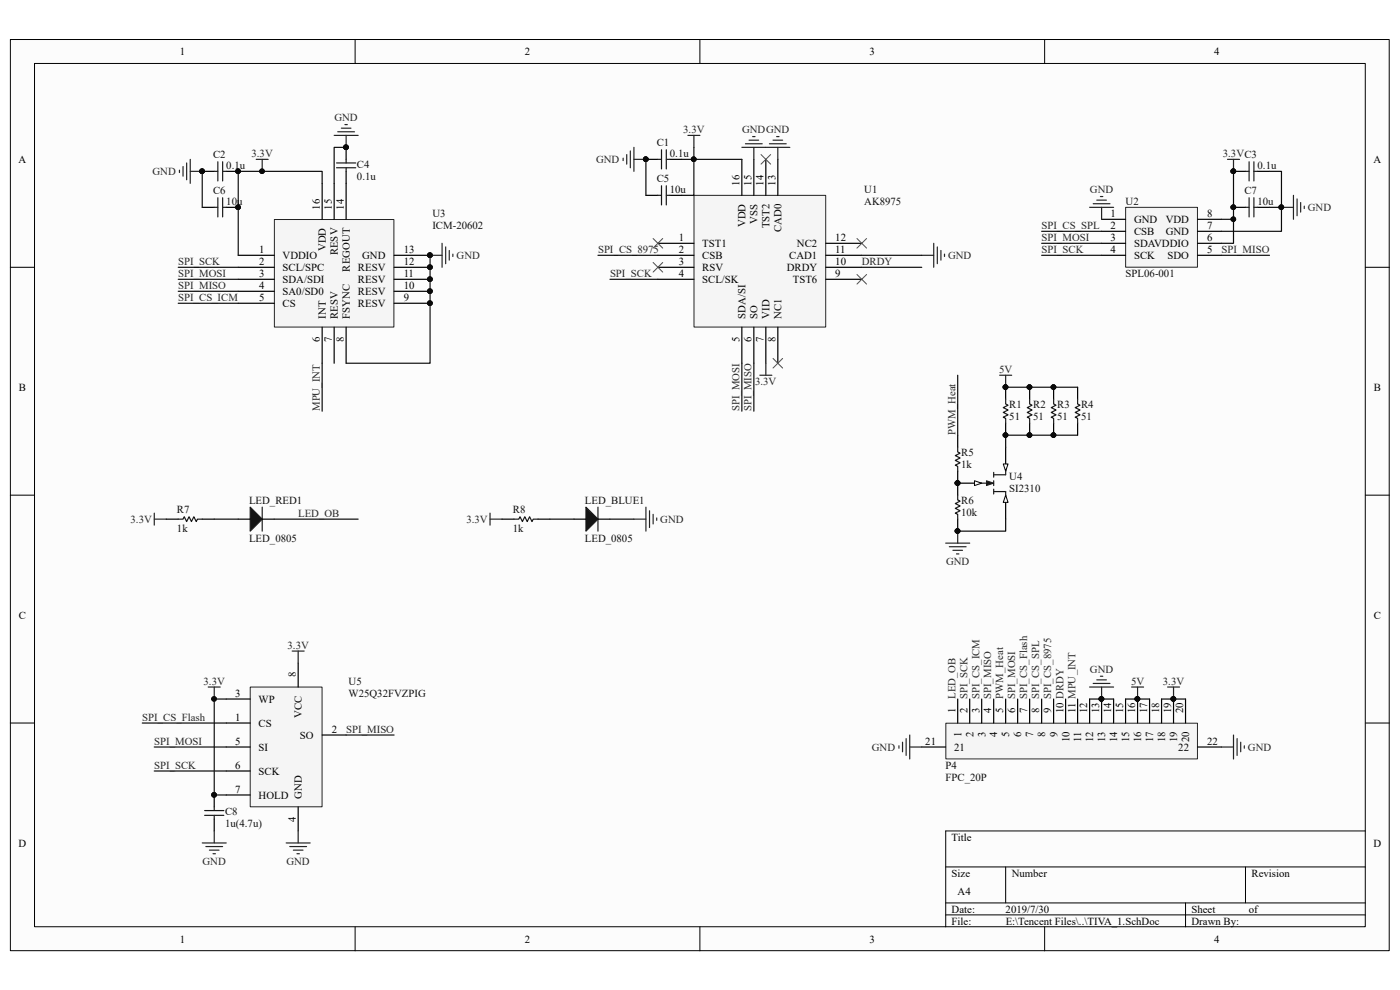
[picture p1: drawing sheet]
<svg xmlns="http://www.w3.org/2000/svg" width="297mm" height="210mm" viewBox="0 0 297 210" stroke-linecap="round" stroke-linejoin="round" font-family="sans-serif">
<path d="M2.2 8.4h292.5v193.3h-292.5z" fill="#fcfcfc"/>
<path d="M2.2 8.4h292.5v193.3h-292.5z" fill="none" stroke="#000" stroke-width=".21"/>
<path d="M7.4 13.5h282.2v183.1h-282.2z" fill="#fcfcfc"/>
<g fill="none" stroke="#000" stroke-width=".21">
<path d="M7.3 13.5h282.3v183.1h-282.3zM75.3 8.4v5.1M148.5 8.4v5.1M221.6 8.4v5.1M2.2 56.7h5.1M289.7 56.7h5.1M2.2 105h5.1M289.7 105h5.1M2.2 153.4h5.1M289.7 153.4h5.1M289.7 176.3h-89.1v20.3M75.3 196.6v5.1"/>
<path d="M148.5 196.6v5.1M200.6 183.9h89.1M200.6 191.5h89.1M200.6 194.1h89.1M213.4 183.9v7.6M221.6 196.6v5.1M251.5 191.5v5.1M264.2 183.9v7.6"/>
</g>
<path d="M58.3 46.6h25.3v22.8h-25.3z" fill="#f5f5f5"/>
<path d="M58.2 46.6h25.4v22.8h-25.4z" fill="none" stroke="#262626" stroke-width=".21"/>
<g fill="none" stroke="#000" stroke-width=".25">
<path d="M42.9 36.4h2.6M48 36.4h2.5M68.3 38.9v7.6M70.9 38.9v7.6M73.4 31.3v2.5M73.4 36.4v10.1M42.9 44h2.6M48 44h2.5M50.5 54.2h7.7M50.5 56.7h7.7M50.5 59.2h7.7M83.6 54.2h7.6"/>
<path d="M83.6 56.7h7.6M83.6 59.2h7.6M50.5 61.8h7.7M50.5 64.3h7.7M68.3 69.4v7.7M70.9 69.4v7.7M73.4 69.4v7.7M83.6 61.8h7.6M83.6 64.3h7.6"/>
</g>
<g fill="#0e0e0e" stroke="#0e0e0e" stroke-width=".21">
<circle cx="91.2" cy="64.3" r=".49"/>
<circle cx="91.2" cy="61.8" r=".49"/>
<circle cx="91.2" cy="59.2" r=".49"/>
<circle cx="91.2" cy="56.7" r=".49"/>
<circle cx="91.2" cy="54.1" r=".49"/>
<circle cx="73.4" cy="31.2" r=".49"/>
<circle cx="42.9" cy="36.3" r=".49"/>
<circle cx="55.6" cy="36.3" r=".49"/>
<circle cx="50.5" cy="36.3" r=".49"/>
<circle cx="50.5" cy="44" r=".49"/>
</g>
<path d="M45.5 36.4h.7M46.2 34.3v4.1M47.2 34.3v4.1M47.2 36.4h.8M71.4 34.6h4.1M71.4 35.6h4.1M73.4 33.8v.8M73.4 35.6v.8M45.5 44h.7M46.2 41.9v4.1M47.2 41.9v4.1M47.2 44h.8" fill="none" stroke="#1c1c1c" stroke-width=".25"/>
<g fill="none" stroke="#262626" stroke-width=".25">
<path d="M38.1 36.1v.5M38.8 35.3v2.1M39.6 34.6v3.5M40.4 33.8v5.1M40.4 36.4h2.5M54.4 33.8h2.5M55.6 33.8v2.6M70.9 28.7h5.1M71.7 28h3.5M72.4 27.2h2.1M73.2 26.4h.5M73.4 28.7v2.6"/>
<path d="M91.2 54.2h2.6M93.8 51.6v5.1M94.5 52.4v3.5M95.3 53.1v2.1M96.1 53.9v.5"/>
</g>
<path d="M147.3 41.5h27.9v27.9h-27.9z" fill="#f5f5f5"/>
<path d="M147.2 41.4h28v28h-28z" fill="none" stroke="#262626" stroke-width=".21"/>
<g fill="none" stroke="#000" stroke-width=".25">
<path d="M137 33.8h2.6M142.1 33.8h2.6M157.4 33.8v7.6M159.9 33.8v7.6M162.5 33.8v7.6M165 33.8v7.6M137 41.4h2.6M139.6 51.6h7.6M139.6 54.2h7.6M139.6 56.7h7.6M139.6 59.2h7.6M142.1 41.4h2.6"/>
<path d="M175.2 51.6h7.6M175.2 54.2h7.6M175.2 56.7h7.6M175.2 59.2h7.6M157.4 69.4v7.7M159.9 69.4v7.7M162.5 69.4v7.7M165 69.4v7.7"/>
</g>
<path d="M161.5 32.8l2 2M163.5 32.8l-2 2M138.6 50.6l2 2M138.6 55.7l2 2M140.6 50.6l-2 2M140.6 55.7l-2 2M181.8 58.2l2 2.1M181.8 50.6l2 2M183.8 58.2l-2 2.1M183.8 50.6l-2 2M164 76l2 2.1M166 76l-2 2.1" fill="none" stroke="#4c4c4c" stroke-width=".21"/>
<g fill="none" stroke="#262626" stroke-width=".25">
<path d="M132.2 33.6v.5M133 32.8v2M133.7 32v3.6M134.5 31.3v5.1M134.5 33.8h2.5M145.9 28.7h2.6M147.2 28.7v2.6M157.4 31.3h10.2M158.1 30.5h3.6M158.9 29.7h2M159.7 29h.5M159.9 31.3v2.5"/>
<path d="M163.2 30.5h3.6M164 29.7h2M164.8 29h.5M165 31.3v2.5M195.5 54.2h2.6M198.1 51.6v5.1M198.9 52.4v3.5M199.6 53.1v2.1M200.4 53.9v.5M161.2 79.6h2.5M162.5 77.1v2.5"/>
</g>
<circle cx="137" cy="33.8" r=".49" fill="#0e0e0e" stroke="#0e0e0e" stroke-width=".21"/>
<path d="M139.6 33.8h.7M140.3 31.8v4M140.3 39.4v4.1M141.4 31.8v4M141.4 39.4v4.1M141.4 33.8h.7M139.6 41.4h.7M141.4 41.4h.7" fill="none" stroke="#1c1c1c" stroke-width=".25"/>
<path d="M238.8 44h15.2v12.7h-15.2z" fill="#f5f5f5"/>
<path d="M238.8 44h15.2v12.7h-15.2z" fill="none" stroke="#262626" stroke-width=".21"/>
<g fill="none" stroke="#000" stroke-width=".25">
<path d="M261.7 36.4h2.5M266.8 36.4h2.5M233.7 46.5h5.1M233.7 49.1h5.1M233.7 51.6h5.1M233.7 54.2h5.1M254.1 46.5h5M254.1 49.1h5M254.1 51.6h5M254.1 54.2h5M261.7 44h2.5M266.8 44h2.5"/>
<path d="M35.3 110.1h2.5M42.9 110.1h2.6"/>
</g>
<g fill="none" stroke="#262626" stroke-width=".25">
<path d="M260.4 33.8h2.6M261.7 33.8v2.6M231.2 44h5M231.9 43.2h3.6M232.7 42.5h2M233.4 41.7h.6M233.7 44v2.5M271.9 44h2.5M274.4 41.4v5.1M275.2 42.2v3.6M275.9 43v2M276.7 43.7v.5"/>
<path d="M32.7 108.9v2.5M32.7 110.1h2.6"/>
</g>
<g fill="#0e0e0e" stroke="#0e0e0e" stroke-width=".21">
<circle cx="261.7" cy="36.3" r=".49"/>
<circle cx="261.7" cy="44" r=".49"/>
<circle cx="271.8" cy="44" r=".49"/>
</g>
<path d="M264.2 36.4h.8M265 34.3v4.1M266 34.3v4.1M266 36.4h.8M264.2 44h.8M265 41.9v4.1M266 41.9v4.1M266 44h.8M37.8 110.1h1l.3-.5 .5 1 .5-1 .5 1 .5-1 .5 1 .3-.5h1" fill="none" stroke="#1c1c1c" stroke-width=".25"/>
<path d="M53.1 107.6l2.5 2.5-2.5 2.6z" fill="#1c1c1c"/>
<path d="M53.1 107.6l2.5 2.5-2.5 2.6zM55.6 107.6v5.1M109 110.1h1.1l.2-.5 .5 1 .5-1 .5 1 .6-1 .5 1 .2-.5h1" fill="none" stroke="#1c1c1c" stroke-width=".25"/>
<path d="M50.5 110.1h2.6M55.6 110.1h2.6M106.5 110.1h2.5M114.1 110.1h2.6" fill="none" stroke="#000" stroke-width=".25"/>
<path d="M104 108.9v2.5M104 110.1h2.5" fill="none" stroke="#262626" stroke-width=".25"/>
<path d="M124.3 107.6l2.6 2.5-2.6 2.6z" fill="#1c1c1c"/>
<path d="M124.3 107.6l2.6 2.5-2.6 2.6zM126.9 107.6v5.1" fill="none" stroke="#1c1c1c" stroke-width=".25"/>
<path d="M213.4 94.9v5.1M121.8 110.1h2.5M126.9 110.1h2.5" fill="none" stroke="#000" stroke-width=".25"/>
<path d="M134.5 110.1h2.5M137 107.6v5.1M137.8 108.3v3.6M138.6 109.1v2M139.3 109.9v.5" fill="none" stroke="#262626" stroke-width=".25"/>
<path d="M212.8 98.4h1.1l-.5 1.6z" fill="#fcfcfc"/>
<path d="M212.8 98.4h1.1l-.5 1.6z" fill="none" stroke="#000" stroke-width=".21"/>
<path d="M203.2 102.5h5.1" fill="none" stroke="#000" stroke-width=".25"/>
<path d="M206.7 102l1.6 .5-1.6 .5z" fill="#fcfcfc"/>
<path d="M206.7 102l1.6 .5-1.6 .5z" fill="none" stroke="#000" stroke-width=".21"/>
<circle cx="203.1" cy="102.5" r=".49" fill="#0e0e0e" stroke="#0e0e0e" stroke-width=".21"/>
<path d="M213.4 105v5.1" fill="none" stroke="#000" stroke-width=".25"/>
<path d="M213.4 105l.5 1.6h-1.1z" fill="#fcfcfc"/>
<path d="M213.4 105l.5 1.6h-1.1z" fill="none" stroke="#000" stroke-width=".21"/>
<path d="M208.3 102.5h1M210.8 100.7h2.6M210.8 104.3h2.6M210.8 100.2v1M210.8 102v1M210.8 103.8v1" fill="none" stroke="#1c1c1c" stroke-width=".25"/>
<path d="M209.3 102l1.5 .5-1.5 .5z" fill="#1c1c1c"/>
<path d="M209.3 102l1.5 .5-1.5 .5z" fill="none" stroke="#1c1c1c" stroke-width=".21"/>
<path d="M203.2 94.9v1l.5 .2-1 .5 1 .6-1 .5 1 .5-1 .5 .5 .2v1.1M213.4 100v.7M203.2 105v1.1l.5 .2-1 .5 1 .5-1 .5 1 .5-1 .6 .5 .2v1M213.4 104.3v.7" fill="none" stroke="#1c1c1c" stroke-width=".25"/>
<g fill="#0e0e0e" stroke="#0e0e0e" stroke-width=".21">
<circle cx="203.1" cy="102.5" r=".49"/>
<circle cx="203.1" cy="112.6" r=".49"/>
<circle cx="213.3" cy="82.1" r=".49"/>
</g>
<path d="M203.2 92.3v2.6M203.2 100v5M203.2 110.1v2.6" fill="none" stroke="#000" stroke-width=".25"/>
<path d="M212.1 79.6h2.5M213.4 79.6v2.5M200.6 115.2h5.1M201.4 116h3.6M202.2 116.7h2M202.9 117.5h.5M203.2 112.7v2.5" fill="none" stroke="#262626" stroke-width=".25"/>
<path d="M53.1 145.8h15.2v25.4h-15.2z" fill="#f5f5f5"/>
<path d="M53.1 145.8h15.2v25.4h-15.2z" fill="none" stroke="#262626" stroke-width=".21"/>
<path d="M48 153.4h5.1M48 148.3h5.1M48 158.5h5.1M63.3 140.7v5M68.3 155.9h5.1M45.5 168.6v2.6M45.5 173.7v2.6M48 163.6h5.1M48 168.6h5.1M63.3 171.2v5.1" fill="none" stroke="#000" stroke-width=".25"/>
<g fill="none" stroke="#262626" stroke-width=".25">
<path d="M62 138.1h2.5M63.3 138.1v2.6M44.2 145.7h2.5M45.5 145.7v2.6M42.9 178.8h5.1M43.7 179.6h3.5M45.5 176.3v2.5M60.7 178.8h5.1M61.5 179.6h3.5M63.3 176.3v2.5M44.4 180.3h2.1M45.2 181.1h.5"/>
<path d="M62.2 180.3h2.1M63 181.1h.5"/>
</g>
<g fill="#0e0e0e" stroke="#0e0e0e" stroke-width=".21">
<circle cx="45.4" cy="148.3" r=".49"/>
<circle cx="45.4" cy="168.6" r=".49"/>
</g>
<path d="M43.4 173h4.1M43.4 172h4.1M45.5 171.2v.8M45.5 173v.7" fill="none" stroke="#1c1c1c" stroke-width=".25"/>
<path d="M200.7 153.5h53.3v7.5h-53.3z" fill="#f5f5f5"/>
<path d="M200.7 153.4h53.3v7.6h-53.3z" fill="none" stroke="#262626" stroke-width=".21"/>
<g fill="none" stroke="#000" stroke-width=".25">
<path d="M213.4 82.1v2.6M213.4 89.8v2.5M218.4 82.1v2.6M218.4 89.8v2.5M223.5 82.1v2.6M223.5 89.8v2.5M228.6 82.1v2.6M228.6 89.8v2.5M195.5 158.5h5.1M203.2 148.3v5.1M205.7 148.3v5.1M208.3 148.3v5.1"/>
<path d="M210.8 148.3v5.1M213.4 148.3v5.1M215.9 148.3v5.1M218.4 148.3v5.1M221 148.3v5.1M223.5 148.3v5.1M226.1 148.3v5.1M228.6 148.3v5.1M231.2 148.3v5.1M233.7 148.3v5.1M236.2 148.3v5.1M238.8 148.3v5.1"/>
<path d="M241.3 148.3v5.1M243.9 148.3v5.1M246.4 148.3v5.1M249 148.3v5.1M251.5 148.3v5.1M254.1 158.5h5"/>
</g>
<g fill="#0e0e0e" stroke="#0e0e0e" stroke-width=".21">
<circle cx="233.7" cy="148.3" r=".49"/>
<circle cx="241.3" cy="148.3" r=".49"/>
<circle cx="248.9" cy="148.3" r=".49"/>
<circle cx="213.3" cy="82.1" r=".49"/>
<circle cx="213.3" cy="92.3" r=".49"/>
<circle cx="218.4" cy="82.1" r=".49"/>
<circle cx="218.4" cy="92.3" r=".49"/>
<circle cx="223.5" cy="82.1" r=".49"/>
<circle cx="223.5" cy="92.3" r=".49"/>
<circle cx="73.4" cy="31.2" r=".49"/>
<circle cx="42.9" cy="36.3" r=".49"/>
<circle cx="91.2" cy="54.1" r=".49"/>
<circle cx="91.2" cy="56.7" r=".49"/>
<circle cx="91.2" cy="59.2" r=".49"/>
<circle cx="91.2" cy="61.8" r=".49"/>
<circle cx="91.2" cy="64.3" r=".49"/>
<circle cx="147.2" cy="33.8" r=".49"/>
<circle cx="137" cy="33.8" r=".49"/>
<circle cx="261.7" cy="46.5" r=".49"/>
<circle cx="261.7" cy="36.3" r=".49"/>
<circle cx="261.7" cy="44" r=".49"/>
<circle cx="271.8" cy="44" r=".49"/>
<circle cx="55.6" cy="36.3" r=".49"/>
<circle cx="50.5" cy="36.3" r=".49"/>
<circle cx="50.5" cy="44" r=".49"/>
<circle cx="203.1" cy="112.6" r=".49"/>
<circle cx="45.4" cy="148.3" r=".49"/>
<circle cx="45.4" cy="168.6" r=".49"/>
</g>
<g fill="none" stroke="#262626" stroke-width=".25">
<path d="M190.7 158.2v.5M191.5 157.5v2M192.2 156.7v3.6M193 155.9v5.1M193 158.5h2.5M231.2 145.7h5M231.9 145h3.6M232.7 144.2h2M233.4 143.5h.6M233.7 145.7v2.6M240.1 145.7h2.5M241.3 145.7v2.6"/>
<path d="M247.7 145.7h2.5M249 145.7v2.6M259.1 158.5h2.6M261.7 155.9v5.1M262.5 156.7v3.6M263.2 157.5v2M264 158.2v.5"/>
</g>
<path d="M213.4 84.7v1l.5 .3-1.1 .5 1.1 .5-1.1 .5 1.1 .5-1.1 .5 .6 .3v1M218.4 84.7v1l.5 .3-1 .5 1 .5-1 .5 1 .5-1 .5 .5 .3v1M223.5 84.7v1l.5 .3-1 .5 1 .5-1 .5 1 .5-1 .5 .5 .3v1M228.6 84.7v1l.5 .3-1 .5 1 .5-1 .5 1 .5-1 .5 .5 .3v1" fill="none" stroke="#1c1c1c" stroke-width=".25"/>
<g fill="none" stroke="#0e0e0e" stroke-width=".25">
<path d="M42.9 36.4v7.6M68.3 38.9v-2.5h-17.8v17.8M73.4 31.3h-2.5v7.6M137 33.8v7.6M144.7 33.8h2.5v7.6h-2.5M147.2 31.3v2.5h10.2M261.7 36.4v10.1M269.3 36.4h2.6v12.7h-12.8M37.8 56.7h12.7M37.8 59.2h12.7M91.2 54.2v22.9h-17.8M126.9 54.2h12.7"/>
<path d="M129.4 59.2h10.2M182.8 56.7h12.7M182.8 54.2h12.7M221 54.2h12.7M221 49.1h12.7M221 51.6h12.7M259.1 46.5h2.6v5.1h-2.6M259.1 54.2h10.2M269.3 44h2.6M37.8 61.8h12.7M37.8 64.3h12.7M68.3 77.1v10.1"/>
<path d="M157.4 77.1v10.1M159.9 77.1v10.1M203.2 79.6v12.7M213.4 82.1h15.2M228.6 92.3h-15.2v2.6M45.5 110.1h5M58.2 110.1h17.8M116.7 110.1h5.1M129.4 110.1h5.1M213.4 110.1v2.6h-10.2M30.2 153.4h17.8M32.7 158.5h15.3"/>
<path d="M48 148.3h-2.5v20.3h2.5M73.4 155.9h10.2M231.2 148.3h5M238.8 148.3h5.1M246.4 148.3h5.1M32.7 163.6h15.3"/>
</g>
<g font-size="2.3">
<text x="38.2" y="11.7">1</text>
<text x="111.3" y="11.7">2</text>
<text x="184.5" y="11.7">3</text>
<text x="257.6" y="11.7">4</text>
<text x="3.9" y="34.6">A</text>
<text x="291.4" y="34.6">A</text>
<text x="156.9" y="39.4" transform="rotate(-90 156.9 39.4)">16</text>
<text x="159.4" y="39.4" transform="rotate(-90 159.4 39.4)">15</text>
<text x="162" y="39.4" transform="rotate(-90 162 39.4)">14</text>
<text x="164.5" y="39.4" transform="rotate(-90 164.5 39.4)">13</text>
<text x="67.9" y="44.5" transform="rotate(-90 67.9 44.5)">16</text>
<text x="70.4" y="44.5" transform="rotate(-90 70.4 44.5)">15</text>
<text x="72.9" y="44.5" transform="rotate(-90 72.9 44.5)">14</text>
<text x="160.7" y="47.5" transform="rotate(-90 160.7 47.5)">VSS</text>
<text x="235.6" y="46">1</text>
<text x="240.6" y="47.3">GND</text>
<text x="247.3" y="47.3">VDD</text>
<text x="256.1" y="46">8</text>
<text x="55" y="53.7">1</text>
<text x="69.1" y="53.3" transform="rotate(-90 69.1 53.3)">VDD</text>
<text x="85.6" y="53.7">13</text>
<text x="144" y="51.1">1</text>
<text x="144" y="53.7">2</text>
<text x="149" y="52.4">TST1</text>
<text x="158.2" y="48.2" transform="rotate(-90 158.2 48.2)">VDD</text>
<text x="163.2" y="48.5" transform="rotate(-90 163.2 48.5)">TST2</text>
<text x="165.8" y="49.2" transform="rotate(-90 165.8 49.2)">CAD0</text>
<text x="169.1" y="52.4">NC2</text>
<text x="177.2" y="53.7">11</text>
<text x="177.2" y="51.1">12</text>
<text x="235.6" y="48.6">2</text>
<text x="235.6" y="51.1">3</text>
<text x="235.6" y="53.7">4</text>
<text x="240.6" y="49.8">CSB</text>
<text x="240.6" y="52.4">SDAVDDIO</text>
<text x="247.3" y="49.8">GND</text>
<text x="256.1" y="53.7">5</text>
<text x="256.1" y="51.1">6</text>
<text x="256.1" y="48.6">7</text>
<text x="55" y="56.2">2</text>
<text x="55" y="58.8">3</text>
<text x="59.9" y="54.9">VDDIO</text>
<text x="59.9" y="57.5">SCL/SPC</text>
<text x="71.7" y="54.2" transform="rotate(-90 71.7 54.2)">RESV</text>
<text x="74.2" y="57.6" transform="rotate(-90 74.2 57.6)">REGOUT</text>
<text x="75.9" y="57.5">RESV</text>
<text x="76.8" y="54.9">GND</text>
<text x="85.6" y="58.8">11</text>
<text x="85.6" y="56.2">12</text>
<text x="144" y="56.2">3</text>
<text x="144" y="58.8">4</text>
<text x="149" y="54.9">CSB</text>
<text x="149" y="57.5">RSV</text>
<text x="166.9" y="57.5">DRDY</text>
<text x="167.4" y="54.9">CAD1</text>
<text x="177.2" y="58.8">9</text>
<text x="177.2" y="56.2">10</text>
<text x="240.6" y="54.9">SCK</text>
<text x="247.7" y="54.9">SDO</text>
<text x="55" y="61.3">4</text>
<text x="55" y="63.8">5</text>
<text x="59.9" y="60">SDA/SDI</text>
<text x="59.9" y="62.6">SA0/SD0</text>
<text x="59.9" y="65.1">CS</text>
<text x="75.9" y="65.1">RESV</text>
<text x="75.9" y="62.6">RESV</text>
<text x="75.9" y="60">RESV</text>
<text x="85.6" y="63.8">9</text>
<text x="85.6" y="61.3">10</text>
<text x="149" y="60">SCL/SK</text>
<text x="168.2" y="60">TST6</text>
<text x="69.1" y="67.6" transform="rotate(-90 69.1 67.6)">INT</text>
<text x="71.7" y="67.6" transform="rotate(-90 71.7 67.6)">RESV</text>
<text x="74.2" y="67.6" transform="rotate(-90 74.2 67.6)">FSYNC</text>
<text x="158.2" y="67.6" transform="rotate(-90 158.2 67.6)">SDA/SI</text>
<text x="160.7" y="67.6" transform="rotate(-90 160.7 67.6)">SO</text>
<text x="163.2" y="67.6" transform="rotate(-90 163.2 67.6)">VID</text>
<text x="165.8" y="67.6" transform="rotate(-90 165.8 67.6)">NC1</text>
<text x="67.9" y="72.6" transform="rotate(-90 67.9 72.6)">6</text>
<text x="70.4" y="72.6" transform="rotate(-90 70.4 72.6)">7</text>
<text x="72.9" y="72.6" transform="rotate(-90 72.9 72.6)">8</text>
<text x="156.9" y="72.6" transform="rotate(-90 156.9 72.6)">5</text>
<text x="159.4" y="72.6" transform="rotate(-90 159.4 72.6)">6</text>
<text x="162" y="72.6" transform="rotate(-90 162 72.6)">7</text>
<text x="164.5" y="72.6" transform="rotate(-90 164.5 72.6)">8</text>
<text x="4" y="82.9">B</text>
<text x="291.5" y="82.9">B</text>
<text x="4" y="131.3">C</text>
<text x="291.5" y="131.3">C</text>
<text x="62.8" y="143.7" transform="rotate(-90 62.8 143.7)">8</text>
<text x="49.9" y="147.8">3</text>
<text x="54.9" y="149.1">WP</text>
<text x="49.9" y="152.9">1</text>
<text x="54.9" y="154.1">CS</text>
<text x="64" y="152.3" transform="rotate(-90 64 152.3)">VCC</text>
<text x="70.4" y="155.4">2</text>
<text x="202.7" y="151.3" transform="rotate(-90 202.7 151.3)">1</text>
<text x="205.2" y="151.3" transform="rotate(-90 205.2 151.3)">2</text>
<text x="207.8" y="151.3" transform="rotate(-90 207.8 151.3)">3</text>
<text x="210.3" y="151.3" transform="rotate(-90 210.3 151.3)">4</text>
<text x="212.9" y="151.3" transform="rotate(-90 212.9 151.3)">5</text>
<text x="215.4" y="151.3" transform="rotate(-90 215.4 151.3)">6</text>
<text x="217.9" y="151.3" transform="rotate(-90 217.9 151.3)">7</text>
<text x="220.5" y="151.3" transform="rotate(-90 220.5 151.3)">8</text>
<text x="223" y="151.3" transform="rotate(-90 223 151.3)">9</text>
<text x="225.6" y="151.3" transform="rotate(-90 225.6 151.3)">10 DRDY</text>
<text x="228.1" y="151.3" transform="rotate(-90 228.1 151.3)">11 MPU_INT</text>
<text x="230.7" y="151.3" transform="rotate(-90 230.7 151.3)">12</text>
<text x="233.2" y="151.3" transform="rotate(-90 233.2 151.3)">13</text>
<text x="235.8" y="151.3" transform="rotate(-90 235.8 151.3)">14</text>
<text x="238.3" y="151.3" transform="rotate(-90 238.3 151.3)">15</text>
<text x="240.8" y="151.3" transform="rotate(-90 240.8 151.3)">16</text>
<text x="243.4" y="151.3" transform="rotate(-90 243.4 151.3)">17</text>
<text x="245.9" y="151.3" transform="rotate(-90 245.9 151.3)">18</text>
<text x="248.5" y="151.3" transform="rotate(-90 248.5 151.3)">19</text>
<text x="251" y="151.3" transform="rotate(-90 251 151.3)">20</text>
<text x="49.9" y="158">5</text>
<text x="54.9" y="159.3">SI</text>
<text x="63.6" y="156.7">SO</text>
<text x="196.3" y="158">21</text>
<text x="202.4" y="159.3">21</text>
<text x="204" y="156.3" transform="rotate(-90 204 156.3)">1</text>
<text x="206.5" y="156.3" transform="rotate(-90 206.5 156.3)">2</text>
<text x="209" y="156.3" transform="rotate(-90 209 156.3)">3</text>
<text x="211.6" y="156.3" transform="rotate(-90 211.6 156.3)">4</text>
<text x="214.1" y="156.3" transform="rotate(-90 214.1 156.3)">5</text>
<text x="216.7" y="156.3" transform="rotate(-90 216.7 156.3)">6</text>
<text x="219.2" y="156.3" transform="rotate(-90 219.2 156.3)">7</text>
<text x="221.7" y="156.3" transform="rotate(-90 221.7 156.3)">8</text>
<text x="224.3" y="156.3" transform="rotate(-90 224.3 156.3)">9</text>
<text x="226.9" y="157.4" transform="rotate(-90 226.9 157.4)">10</text>
<text x="229.4" y="157.4" transform="rotate(-90 229.4 157.4)">11</text>
<text x="231.9" y="157.4" transform="rotate(-90 231.9 157.4)">12</text>
<text x="234.5" y="157.4" transform="rotate(-90 234.5 157.4)">13</text>
<text x="237" y="157.4" transform="rotate(-90 237 157.4)">14</text>
<text x="239.6" y="157.4" transform="rotate(-90 239.6 157.4)">15</text>
<text x="242.1" y="157.4" transform="rotate(-90 242.1 157.4)">16</text>
<text x="244.6" y="157.4" transform="rotate(-90 244.6 157.4)">17</text>
<text x="247.2" y="157.4" transform="rotate(-90 247.2 157.4)">18</text>
<text x="249.7" y="157.4" transform="rotate(-90 249.7 157.4)">19</text>
<text x="250" y="159.3">22</text>
<text x="252.3" y="157.4" transform="rotate(-90 252.3 157.4)">20</text>
<text x="256.1" y="158">22</text>
<text x="49.9" y="163.1">6</text>
<text x="54.9" y="164.3">SCK</text>
<text x="49.9" y="168.1">7</text>
<text x="54.9" y="169.4">HOLD</text>
<text x="64" y="169.4" transform="rotate(-90 64 169.4)">GND</text>
<text x="3.9" y="179.6">D</text>
<text x="62.8" y="174.4" transform="rotate(-90 62.8 174.4)">4</text>
<text x="201.9" y="178.3">Title</text>
<text x="291.4" y="179.6">D</text>
<text x="201.9" y="186">Size</text>
<text x="214.6" y="186">Number</text>
<text x="265.5" y="186">Revision</text>
<text x="203.2" y="189.8">A4</text>
<text x="201.9" y="193.6">Date:</text>
<text x="201.9" y="196.1">File:</text>
<text x="213.3" y="193.6">2019/7/30</text>
<text x="213.4" y="196.1">E:\Tencent Files\..\TIVA_1.SchDoc</text>
<text x="252.8" y="193.6">Sheet</text>
<text x="252.8" y="196.1">Drawn By:</text>
<text x="265" y="193.6">of</text>
<text x="38.2" y="199.9">1</text>
<text x="111.3" y="199.9">2</text>
<text x="184.5" y="199.9">3</text>
<text x="257.6" y="199.9">4</text>
</g>
<g font-size="2.3" fill="#262626">
<text x="71" y="25.7">GND</text>
<text x="144.9" y="28.2">3.3V</text>
<text x="157.4" y="28.2">GNDGND</text>
<text x="53.3" y="33.3">3.3V</text>
<text x="126.4" y="34.6">GND</text>
<text x="259.4" y="33.3">3.3VC3</text>
<text x="32.3" y="37.1">GND</text>
<text x="231.2" y="40.9">GND</text>
<text x="277.5" y="44.7">GND</text>
<text x="126.9" y="53.7">SPI_CS_8975</text>
<text x="221" y="48.6">SPI_CS_SPL</text>
<text x="221" y="51.1">SPI_MOSI</text>
<text x="221" y="53.7">SPI_SCK</text>
<text x="259.2" y="53.7">SPI_MISO</text>
<text x="37.8" y="56.2">SPI_SCK</text>
<text x="37.8" y="58.8">SPI_MOSI</text>
<text x="96.9" y="54.9">GND</text>
<text x="129.4" y="58.8">SPI_SCK</text>
<text x="182.8" y="56.2">DRDY</text>
<text x="201.1" y="54.9">GND</text>
<text x="37.8" y="61.3">SPI_MISO</text>
<text x="37.8" y="63.8">SPI_CS_ICM</text>
<text x="160.2" y="81.7">3.3V</text>
<text x="212" y="79.1">5V</text>
<text x="67.9" y="87.2" transform="rotate(-90 67.9 87.2)">MPU_INT</text>
<text x="156.9" y="87.2" transform="rotate(-90 156.9 87.2)">SPI_MOSI</text>
<text x="159.4" y="87.2" transform="rotate(-90 159.4 87.2)">SPI_MISO</text>
<text x="202.7" y="92.3" transform="rotate(-90 202.7 92.3)">PWM_Heat</text>
<text x="27.7" y="110.9">3.3V</text>
<text x="63.2" y="109.6">LED_OB</text>
<text x="98.9" y="110.9">3.3V</text>
<text x="140.1" y="110.9">GND</text>
<text x="200.7" y="119.8">GND</text>
<text x="61" y="137.6">3.3V</text>
<text x="231.2" y="142.7">GND</text>
<text x="43.2" y="145.2">3.3V</text>
<text x="202.7" y="148.3" transform="rotate(-90 202.7 148.3)">LED_OB</text>
<text x="205.2" y="148.3" transform="rotate(-90 205.2 148.3)">SPI_SCK</text>
<text x="207.8" y="148.3" transform="rotate(-90 207.8 148.3)">SPI_CS_ICM</text>
<text x="210.3" y="148.3" transform="rotate(-90 210.3 148.3)">SPI_MISO</text>
<text x="212.9" y="148.3" transform="rotate(-90 212.9 148.3)">PWM_Heat</text>
<text x="215.4" y="148.3" transform="rotate(-90 215.4 148.3)">SPI_MOSI</text>
<text x="217.9" y="148.3" transform="rotate(-90 217.9 148.3)">SPI_CS_Flash</text>
<text x="220.5" y="148.3" transform="rotate(-90 220.5 148.3)">SPI_CS_SPL</text>
<text x="223" y="148.3" transform="rotate(-90 223 148.3)">SPI_CS_8975</text>
<text x="239.9" y="145.2">5V</text>
<text x="246.7" y="145.2">3.3V</text>
<text x="30.2" y="152.9">SPI_CS_Flash</text>
<text x="73.4" y="155.4">SPI_MISO</text>
<text x="32.7" y="158">SPI_MOSI</text>
<text x="185" y="159.3">GND</text>
<text x="264.8" y="159.3">GND</text>
<text x="32.7" y="163.1">SPI_SCK</text>
<text x="43" y="183.4">GND</text>
<text x="60.7" y="183.4">GND</text>
</g>
<g font-size="2.3" fill="#0e0e0e">
<text x="45.2" y="33.6">C2</text>
<text x="48" y="35.9">0.1u</text>
<text x="75.7" y="35.6">C4</text>
<text x="139.3" y="31">C1</text>
<text x="142.1" y="33.3">0.1u</text>
<text x="266.8" y="35.9">0.1u</text>
<text x="45.2" y="41.2">C6</text>
<text x="75.7" y="38.1">0.1u</text>
<text x="139.3" y="38.7">C5</text>
<text x="142.1" y="40.9">10u</text>
<text x="183.3" y="40.9">U1</text>
<text x="264" y="41.2">C7</text>
<text x="48" y="43.5">10u</text>
<text x="91.7" y="46">U3</text>
<text x="183.3" y="43.5">AK8975</text>
<text x="238.8" y="43.5">U2</text>
<text x="266.8" y="43.5">10u</text>
<text x="91.7" y="48.6">ICM-20602</text>
<text x="238.8" y="58.8">SPL06-001</text>
<text x="214.1" y="86.5">R1</text>
<text x="214.1" y="89">51</text>
<text x="219.2" y="86.5">R2</text>
<text x="219.2" y="89">51</text>
<text x="224.3" y="86.5">R3</text>
<text x="224.3" y="89">51</text>
<text x="229.4" y="86.5">R4</text>
<text x="229.4" y="89">51</text>
<text x="203.9" y="96.6">R5</text>
<text x="203.9" y="99.2">1k</text>
<text x="214.1" y="101.7">U4</text>
<text x="52.8" y="106.8">LED_RED1</text>
<text x="124.1" y="106.8">LED_BLUE1</text>
<text x="203.9" y="106.8">R6</text>
<text x="214.1" y="104.3">SI2310</text>
<text x="37.5" y="108.9">R7</text>
<text x="37.5" y="112.9">1k</text>
<text x="108.8" y="108.9">R8</text>
<text x="108.8" y="112.9">1k</text>
<text x="203.9" y="109.4">10k</text>
<text x="52.8" y="115">LED_0805</text>
<text x="124.1" y="115">LED_0805</text>
<text x="74" y="145.2">U5</text>
<text x="74" y="147.8">W25Q32FVZPIG</text>
<text x="200.6" y="163.1">P4</text>
<text x="200.6" y="165.6">FPC_20P</text>
<text x="47.8" y="173">C8</text>
<text x="47.8" y="175.5">1u(4.7u)</text>
</g>
</svg>
